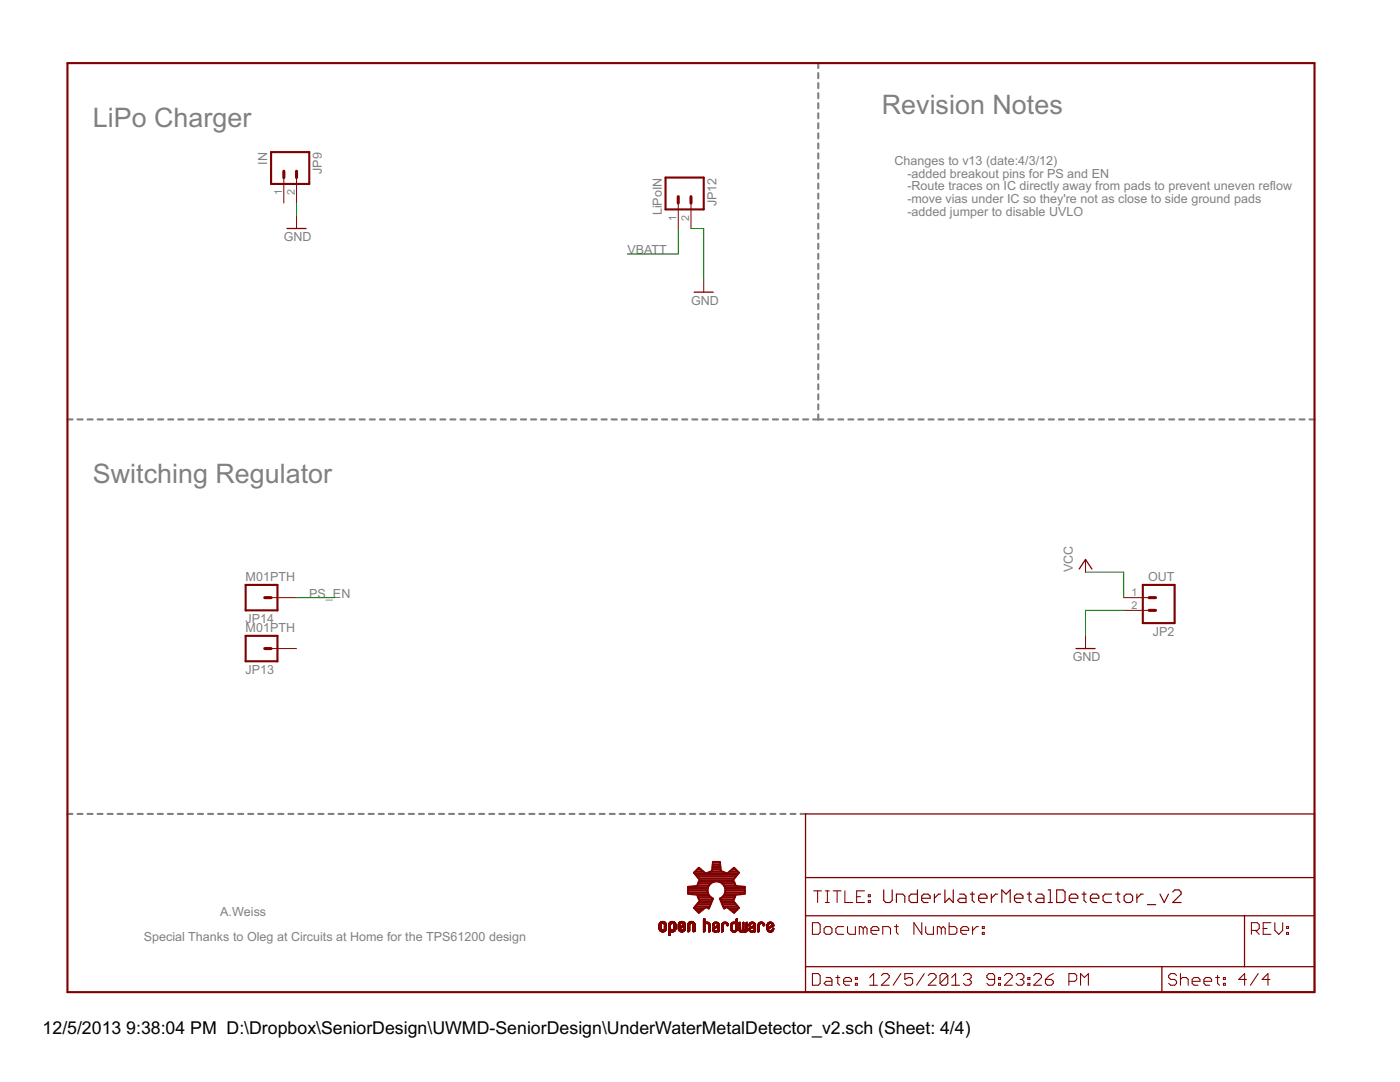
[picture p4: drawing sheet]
<svg xmlns="http://www.w3.org/2000/svg" width="279mm" height="216mm" viewBox="0 0 279 216" stroke-linecap="round" stroke-linejoin="round" font-family="sans-serif">
<g fill="none" stroke="#808080" stroke-width=".42">
<path d="M163.3 12.6v1M163.3 14.6v1M163.3 16.6v1M163.3 18.6v1M163.3 20.6v1M163.3 22.6v1M163.3 24.6v1M163.3 26.6v1M163.3 28.6v1M163.3 30.6v1M163.3 32.6v1M163.3 34.6v1"/>
<path d="M163.3 36.6v1M163.3 38.6v1M163.3 40.6v1M163.3 42.6v1M163.3 44.6v1M163.3 46.6v1M163.3 48.6v1M163.3 50.7v.9M163.3 52.6v1.1M163.3 54.7v.9M163.3 56.6v1.1M163.3 58.7v.9"/>
<path d="M163.3 60.7v1M163.3 62.7v1M163.3 64.7v1M163.3 66.7v1M163.3 68.7v1M163.3 70.7v1M163.3 72.7v1M163.3 74.7v1M163.3 76.7v1M163.3 78.7v1M13.5 83.7h1M15.5 83.7h1"/>
<path d="M17.5 83.7h1M19.5 83.7h1M21.5 83.7h1M23.5 83.7h1M25.5 83.7h1M27.5 83.7h1.1M29.5 83.7h1.1M31.6 83.7h1M33.6 83.7h1M35.6 83.7h1M37.6 83.7h1M39.6 83.7h1"/>
<path d="M41.6 83.7h1M43.6 83.7h1M45.6 83.7h1.1M47.6 83.7h1.1M49.7 83.7h1M51.7 83.7h1M53.7 83.7h1M55.7 83.7h1M57.7 83.7h1M59.7 83.7h1M61.7 83.7h1M63.7 83.7h1"/>
<path d="M65.7 83.7h1.1M67.8 83.7h1M69.8 83.7h1M71.8 83.7h1M73.8 83.7h1M75.8 83.7h1M77.8 83.7h1M79.8 83.7h1M81.9 83.7h.9M83.9 83.7h1M85.9 83.7h1M87.9 83.7h1"/>
<path d="M89.9 83.7h1M91.9 83.7h1M93.9 83.7h1M95.9 83.7h1M97.9 83.7h1M99.9 83.7h1M102 83.7h1M104 83.7h1M106 83.7h1M108 83.7h1M110 83.7h1M112 83.7h1"/>
<path d="M114 83.7h1M116 83.7h1.1M118 83.7h1.1M120.1 83.7h1M122.1 83.7h1M124.1 83.7h1M126.1 83.7h1M128.1 83.7h1M130.1 83.7h1M132.1 83.7h1M134.1 83.7h1M136.1 83.7h1.1"/>
<path d="M138.2 83.7h1M140.2 83.7h1M142.2 83.7h1M144.2 83.7h1M146.2 83.7h1M148.2 83.7h1M150.2 83.7h1M152.2 83.7h1M154.2 83.7h1.1M156.3 83.7h1M158.3 83.7h1M160.3 83.7h1"/>
<path d="M162.3 83.7h2M163.3 80.7v1M163.3 82.7v1M165.3 83.7h1M167.3 83.7h1M169.3 83.7h1M171.3 83.7h1M173.3 83.7h1M175.3 83.7h1M177.3 83.7h1M179.3 83.7h1M181.3 83.7h1"/>
<path d="M183.3 83.7h1M185.3 83.7h1M187.3 83.7h1M189.3 83.7h1M191.3 83.7h1M193.3 83.7h1M195.3 83.7h1M197.3 83.7h1M199.3 83.7h1M201.3 83.7h1M203.3 83.7h1M205.3 83.7h1"/>
<path d="M207.3 83.7h1M209.3 83.7h1M211.3 83.7h1M213.3 83.7h1M215.3 83.7h1M217.3 83.7h1M219.3 83.7h1M221.3 83.7h1M223.3 83.7h1M225.3 83.7h1M227.3 83.7h1M229.3 83.7h1"/>
<path d="M231.3 83.7h1M233.3 83.7h1M235.3 83.7h1M237.3 83.7h1M239.3 83.7h1M241.3 83.7h1M243.3 83.7h1M245.3 83.7h1M247.3 83.7h1M249.3 83.7h1M251.3 83.7h1M253.3 83.7h1"/>
<path d="M255.3 83.7h1M257.3 83.7h1M259.4 83.7h.9M261.3 83.7h1M13.5 162.4h1M15.5 162.4h1M17.5 162.4h1M19.5 162.4h1M21.5 162.4h1M23.5 162.4h1M25.5 162.4h1M27.5 162.4h1"/>
<path d="M29.5 162.4h1M31.5 162.4h1M33.5 162.4h1M35.5 162.4h1M37.5 162.4h1M39.5 162.4h1M41.5 162.4h1M43.5 162.4h1M45.5 162.4h1M47.5 162.4h1M49.5 162.4h1M51.5 162.4h1"/>
<path d="M53.6 162.4h.9M55.5 162.4h1.1M57.6 162.4h.9M59.6 162.4h1M61.6 162.4h1M63.6 162.4h1M65.6 162.4h1M67.6 162.4h1M69.6 162.4h1M71.6 162.4h1M73.6 162.4h1M75.6 162.4h1"/>
<path d="M77.6 162.4h1M79.6 162.4h1M81.6 162.4h1M83.6 162.4h1M85.6 162.4h1M87.6 162.4h1M89.6 162.4h1M91.6 162.4h1M93.6 162.4h1M95.6 162.4h1M97.6 162.4h1M99.6 162.4h1"/>
<path d="M101.6 162.4h1M103.7 162.4h.9M105.6 162.4h1.1M107.7 162.4h.9M109.7 162.4h1M111.7 162.4h1M113.7 162.4h1M115.7 162.4h1M117.7 162.4h1M119.7 162.4h1M121.7 162.4h1M123.7 162.4h1"/>
<path d="M125.7 162.4h1M127.7 162.4h1M129.7 162.4h1M131.7 162.4h1M133.7 162.4h1M135.7 162.4h1M137.7 162.4h1M139.7 162.4h1M141.7 162.4h1M143.7 162.4h1M145.7 162.4h1M147.7 162.4h1"/>
<path d="M149.7 162.4h1M151.7 162.4h1M153.8 162.4h.9M155.7 162.4h1.1M157.8 162.4h.9M159.8 162.4h1"/>
</g>
<path d="M13.5 12.6h248.8v185.4h-248.8zM54.1 30.4h7.6v6.3h-7.6zM132.8 35.4h7.6v6.4h-7.6zM49 116.7h6.4v5.1h-6.4zM228.1 116.7h6.3v7.6h-6.3zM49 126.9h6.4v5.1h-6.4z" fill="none" stroke="#800000" stroke-width=".42"/>
<path d="M57.3 45.6h3.8M138.5 58.3h3.8M215.4 113.5l1.2-1.9 1.3 1.9M214.7 129.4h3.8M160.8 162.4h101.5v35.6h-101.5zM160.8 175.1h101.5M160.8 182.7h101.5M160.8 192.9h101.5M231.9 192.9v5.1M248.4 182.7v10.2" fill="none" stroke="#800000" stroke-width=".25"/>
<g fill="none" stroke="#800000" stroke-width=".21">
<path d="M162.4 177.8h1.5M163.2 177.8v2.3M164.7 177.8h.8M165.1 177.8v2.3M166.3 177.8h1.6M167.1 177.8v2.3M168.6 177.8v2.3h1.6M171 178.9h.7M172.5 177.8h-1.5v2.3h1.5M173.3 179.7h.4v.4h-.4zM173.3 178.5h.4v.4h-.4zM162.1 184.1h1.2l.4 .4v1.6l-.4 .3h-1.2z"/>
<path d="M162.1 194.3h1.2l.4 .3v1.6l-.4 .4h-1.2zM164.5 185.3l.4-.4h.8l.3 .4v.8l-.3 .3h-.8l-.4-.3zM164.7 180.1h.8M164.9 195.1h.8l.3 .3v1.2h-1.1l-.4-.4 .4-.4h1.1M166.8 195.1h.8M167.2 194.6v1.6l.4 .4M168.4 195.8h1.5v-.4l-.4-.3h-.7l-.4 .3v.8l.4 .4h.7M168.4 184.9h-1.2l-.4 .4v.8l.4 .3h1.2M169.1 184.9v1.2l.4 .3h1.2v-1.5M170.7 196.2h.4v.4h-.4zM170.7 195.1h.4v.3h-.4zM172.3 185.3l-.4-.4h-.4v1.5"/>
<path d="M172.3 185.3v1.1M172.3 185.3l.4-.4 .3 .4v1.1M173.6 196.6h1.5M173.6 195.1l.7-.8v2.3M173.8 185.7h1.6v-.4l-.4-.4h-.8l-.4 .4v.8l.4 .3h.8M175.9 194.6l.4-.3h.8l.4 .3v.5l-1.6 1.5h1.6M176.2 186.4v-1.5h1.1l.4 .4v1.1M178.5 184.9h.8M178.9 184.5v1.6l.4 .3M179.8 194.3l-1.6 2.3M182.1 194.3h-1.5v1.1l.8-.3h.3l.4 .3v.8l-.4 .4h-.7l-.4-.4M184 184.1v2.3l-1.6-2.3v2.3"/>
<path d="M184.5 194.3l-1.6 2.3M184.7 184.9v1.2l.4 .3h1.2v-1.5M185.3 194.6l.4-.3h.7l.4 .3v.5l-1.5 1.5h1.5M187.9 185.3l-.4-.4h-.4v1.5M187.9 185.3v1.1M187.9 185.3l.4-.4 .3 .4v1.1M189.1 194.6v1.6l-.3 .4h-.8l-.4-.4M189.1 194.6l-.3-.3h-.8l-.4 .3v1.6M189.1 194.6l-1.5 1.6M189.4 184.1v2.3h1.2l.4-.3v-.8l-.4-.4h-1.2M189.9 196.6h1.6M189.9 195.1l.8-.8v2.3"/>
<path d="M191.7 185.7h1.6v-.4l-.4-.4h-.7l-.5 .4v.8l.5 .3h.7M192.3 194.6l.4-.3h.7l.4 .3v.5l-.4 .3M193 195.4h.4M193.4 195.4l.4 .4v.4l-.4 .4h-.7l-.4-.4M194.1 184.9v1.5M195.3 184.9h-.4l-.8 .8M196 186.1h.4v.3h-.4zM196 184.9h.4v.4h-.4zM198.5 195.4h-1.2l-.3-.3v-.5l.3-.3h.8l.4 .3v1.6l-.4 .4h-.8l-.3-.4M199.3 196.2h.4v.4h-.4zM199.3 195.1h.4v.3h-.4zM200.4 194.6l.5-.3h.7l.4 .3v.5l-1.6 1.5h1.6"/>
<path d="M202.8 194.6l.4-.3h.8l.3 .3v.5l-.3 .3M203.6 195.4h.4M204 195.4l.3 .4v.4l-.3 .4h-.8l-.4-.4M205.1 196.2h.4v.4h-.4zM205.1 195.1h.4v.3h-.4zM206.3 194.6l.4-.3h.8l.4 .3v.5l-1.6 1.5h1.6M208.6 195.4h1.2l.4 .4v.4l-.4 .4h-.8l-.4-.4zM210.2 194.3l-.8 .3-.8 .8M213.3 195.8h1.2l.4-.4v-.8l-.4-.3h-1.2v2.3M215.6 196.6v-2.3l.8 .8 .8-.8v2.3M234.8 194.6l-.4-.3h-.8l-.4 .3v.5l.4 .3h.8l.4 .4v.4l-.4 .4h-.8l-.4-.4M235.6 195.4l.4-.3h.7l.4 .3v1.2"/>
<path d="M235.6 194.3v2.3M237.9 195.8h1.6v-.4l-.4-.3h-.8l-.4 .3v.8l.4 .4h.8M240.3 195.8h1.5v-.4l-.4-.3h-.8l-.3 .3v.8l.3 .4h.8M242.6 195.1h.8M243 194.6v1.6l.4 .4M244.2 196.2h.3v.4h-.3zM244.2 195.1h.3v.3h-.3zM248.8 195.4h-1.6l1.2-1.1v2.3M249.7 185.7h1.2l.4-.4v-.8l-.4-.4h-1.2v2.3M250.5 185.7l.8 .7M251.1 194.3l-1.5 2.3M252.1 185.3h.8"/>
<path d="M253.4 195.4h-1.5l1.1-1.1v2.3M253.6 184.1h-1.5v2.3h1.5M254.4 184.1v1.6l.8 .7 .8-.7v-1.6M256.8 186.1h.4v.3h-.4zM256.8 184.9h.4v.4h-.4z"/>
</g>
<g fill="none" stroke="#800000" stroke-width=".23">
<path d="M176.4 177.6v2.1l.4 .4h.8l.5-.4v-2.1M183.1 177.6v2.5h-1.3l-.4-.4v-.9l.4-.4h1.3M183.9 179.2h1.7v-.4l-.4-.4h-.8l-.5 .4v.9l.5 .4h.8M186.5 178.4v1.7M187.7 178.4h-.4l-.8 .8M188.6 177.6v2.5l.8-.9 .8 .9v-2.5M191.5 178.4h.9l.4 .4v1.3h-1.3l-.4-.4 .4-.5h1.3M193.6 178.4h.9M194 178v1.7l.5 .4M195.3 179.2h1.7v-.4l-.4-.4h-.9l-.4 .4v.9l.4 .4h.9M197.8 178.4v1.7M199.1 178.4h-.4l-.9 .8"/>
<path d="M202.5 179.2h1.7v-.4l-.5-.4h-.8l-.4 .4v.9l.4 .4h.8M205 178.4h.8M205.4 178v1.7l.4 .4M207.1 178.4h.8l.4 .4v1.3h-1.2l-.4-.4 .4-.5h1.2M209.2 177.6h.4v2.5M210.9 177.6h1.2l.5 .4v1.7l-.5 .4h-1.2zM213.4 179.2h1.7v-.4l-.4-.4h-.9l-.4 .4v.9l.4 .4h.9M215.9 178.4h.9M216.3 178v1.7l.5 .4M217.6 179.2h1.7v-.4l-.4-.4h-.9l-.4 .4v.9l.4 .4h.9M221.8 178.4h-1.2l-.5 .4v.9l.5 .4h1.2M222.7 178.4h.8"/>
<path d="M223.1 178v1.7l.4 .4M224.3 178.8l.5-.4h.8l.4 .4v.9l-.4 .4h-.8l-.5-.4zM226.9 178.4v1.7M228.1 178.4h-.4l-.8 .8M231.5 178.4l.8 1.7 .9-1.7M234 178l.5-.4h.8l.4 .4v.4l-1.7 1.7h1.7M178.9 180.1v-1.7h1.2l.5 .4v1.3M199.9 180.1v-2.5l.9 .8 .8-.8v2.5M209.2 180.1h.8M229 180.5h1.7"/>
</g>
<path d="M56.6 34.2v1.2M59.2 34.2v1.2M135.4 39.2v1.3M137.9 39.2v1.3M52.8 119.3h1.3M229.3 119.3h1.3M52.8 129.4h1.3M229.3 121.8h1.3" fill="none" stroke="#800000" stroke-width=".61"/>
<g fill="none" stroke="#800000" stroke-width=".2">
<path d="M56.6 35.4v5.1M59.2 35.4v5.1M59.2 43.1v2.5M135.4 40.5v5.1M137.9 40.5v5.1M140.4 55.8v2.5M54.1 119.3h5.1M216.6 111.6v2.6M224.3 119.3h5M54.1 129.4h5.1M216.6 126.9v2.5M224.3 121.8h5"/>
<path d="M131.5 185.3h.5M131.5 185.3h.4M131.5 185.2h.4M131.5 185.1h.4M131.5 185h.4M131.5 184.9h.4M131.5 184.8h.4M131.5 184.7h.4M131.5 184.6h.4M131.5 184.5h.4M131.6 185.4l.4 .1M131.6 185.4h.4"/>
<path d="M131.6 185.5l.6 .1M131.6 185.5h.5M131.6 185.6h1.3M131.6 184.2h1.3M131.7 185.7h1.1M131.7 184.1h1.1M131.7 185.8h1.1M131.8 184h.9M131.8 185.8h.9M131.9 185.9h.7M131.9 183.9h.7M131.9 184.5h-.4"/>
<path d="M132 184.4l-.5 .1M132 184.4h-.4M132 185.9h.5M132 184.3l-.4 .1M132 183.9h.5M132.1 184.3h-.5M132.4 184.3h.6M132.5 185.5h.5M132.5 184.3h.5M132.5 184.4h.5M132.6 184.4h.4M132.6 185.3h.4"/>
<path d="M132.6 185.2h.4M132.6 185.1h.4M132.6 185h.4M132.6 184.9h.4M132.6 184.8h.4M132.6 184.7h.4M132.6 184.6h.4M132.6 184.5h.4M132.8 185.7l-1.1 .1M132.9 185.6l-1.3 .1M132.9 185.5l-.5 .1M132.9 184.3h-1.3"/>
<path d="M133 185.5h-.6M133 185.4h-.5M133.4 186.5h.4M133.4 186.4h.4M133.4 186.3h.4M133.4 186.2h.4M133.4 186.1h.4M133.4 186h.4M133.4 185.7h1.4M133.4 185.6h1.4M133.4 185.5l.7 .1M133.4 185.5h.6"/>
<path d="M133.4 185.4l.5 .1M133.4 185.4h.5M133.4 185.3h.4M133.4 185.2h.4M133.4 185.1h.4M133.4 185h.4M133.4 184.9h.4M133.4 184.8h.4M133.4 184.7h.4M133.4 184.6h.4M133.4 184.5h.4M133.5 184.3h.4"/>
<path d="M133.5 184.2h1.3M133.6 184.2h1.2M133.6 184.1h1.2M133.6 186.6h-.1M133.6 184.1h1.1M133.7 184h1M133.8 186.6h-.4M133.8 184h.8M133.8 183.9h.7M133.8 184.5h-.4M133.9 184.4l-.5 .1M133.9 184.4h-.5"/>
<path d="M134 183.9h.4M134 184.3h-.5M134.3 185.6h.5M134.3 184.3h.6M134.4 185.9l-1 .1M134.4 185.5h.5M134.4 184.3h.5M134.5 184.4h.4M134.5 185.4h.4M134.5 185.3h.4M134.5 185.2h.4M134.5 185.1h.4"/>
<path d="M134.5 185h.4M134.5 184.9h.4M134.5 184.8h.4M134.5 184.7h.4M134.5 184.6h.4M134.5 184.5h.4M134.6 185.9h-1.2M134.6 185.8l-1.2 .1M134.7 185.8h-1.3M134.7 185.7l-1.3 .1M134.8 185.6l-1.4 .1M134.8 184.2l-1.3 .1"/>
<path d="M134.9 185.5h-.6M134.9 185.4h-.4M135.4 185.4h.4M135.4 185.3h.4M135.4 185.3h.3M135.4 184.8h1.4M135.4 184.7l.3 .1M135.4 184.7h.3M135.4 184.6h.3M135.4 184.4h.4M135.4 185.5h.5M135.4 185.4l.4 .1"/>
<path d="M135.4 185.5l.6 .1M135.4 185.6h1.3M135.4 184.2h1.3M135.5 184.2h1.2M135.5 185.7h1.2M135.5 184.1h1.2M135.5 185.7h1.1M135.6 184.1h1M135.6 185.8h1M135.6 184h1M135.7 185.8h.8M135.7 184h.8"/>
<path d="M135.7 185.9h.7M135.7 183.9h.7M135.7 184.5l-.3 .1M135.8 184.5h-.4M135.8 184.4h-.4M135.8 185.9h.5M135.8 185.2l-.4 .1M135.8 184.8h1M135.8 184.3l-.4 .1M135.9 183.9h.4M135.9 185.2h-.5M135.9 184.3h-.5"/>
<path d="M136 184.7h.8M136 185.1l-.6 .1M136.1 185.1h-.7M136.1 184.7h.7M136.2 185.6h.5M136.2 184.6h.6M136.2 185l-.8 .1M136.2 184.3h.6M136.3 184.6h.5M136.3 184.3l.5 .1M136.3 184.4h.5M136.4 185h-1"/>
<path d="M136.4 185.4h.4M136.4 184.5h.4M136.4 184.4h.4M136.4 185.3h.4M136.4 185.2h.4M136.5 185.2h.3M136.5 184.9l-1.1 .1M136.5 185.1h.3M136.6 184.9h-1.2M136.7 184.8l-1.3 .1M136.7 185.1h.1M136.8 184.3h-1.4"/>
<path d="M136.8 185.5h-.6M136.8 185.4l-.5 .1M137.2 185.9h.4M137.2 185.7h.4M137.2 185.6h.4M137.2 185.5h.4M137.2 185.4h.4M137.2 185.3h.4M137.2 185.2h.4M137.2 185.1h.4M137.2 185h.4M137.2 184.9h.4"/>
<path d="M137.2 184.8h.4M137.2 184.7h.4M137.2 184.6h.4M137.2 184.5h.4M137.3 185.9h.1M137.4 184.2h1.2M137.4 184.1h1.2M137.5 184.1h1M137.5 184h1M137.6 184h.8M137.6 185.8l-.4 .1M137.6 185.8h-.4"/>
<path d="M137.6 183.9h.7M137.7 184.4l-.4 .1M137.7 184.4h-.4M137.8 184.3l-.5 .1M137.8 183.9h.4M137.8 184.3h-.5M138.2 184.3h.5M138.2 184.3l.5 .1M138.3 184.4h.4M138.3 185.9h.3M138.3 185.8h.4M138.3 185.7h.4"/>
<path d="M138.3 185.6h.4M138.3 185.5h.4M138.3 185.4h.4M138.3 185.3h.4M138.3 185.2h.4M138.3 185.1h.4M138.3 185h.4M138.3 184.9h.4M138.3 184.8h.4M138.3 184.7h.4M138.3 184.6h.4M138.3 184.5h.4"/>
<path d="M138.3 185.9h.2M138.7 184.3h-1.4M138.7 185.8l-.4 .1M140.4 185.8h.3M140.4 185.7h.3M140.4 185.6h.3M140.4 185.5h.3M140.4 185.4h.3M140.4 185.3h.3M140.4 185.2h.3M140.4 185.1h.3M140.4 185h.3"/>
<path d="M140.4 184.9h.3M140.4 184.8h.3M140.4 184.7h.3M140.4 184.6h.3M140.4 184.5h.3M140.4 184.2h1.2M140.4 184.1l1.1 .1M140.4 184.1h1.1M140.4 184l1 .1M140.4 184h.3M140.4 183.9h.3M140.4 183.8h.3"/>
<path d="M140.4 183.7h.3M140.4 183.6h.3M140.4 183.5h.3M140.4 183.4h.3M140.5 183.3h.2M140.6 185.9l-.2 .1M140.7 185.9h-.3M140.7 185.8h-.3M140.7 184.5l-.3 .1M140.7 184.4l-.3 .1M140.8 184.4h-.4M140.8 184h.5"/>
<path d="M140.8 184.3l-.4 .1M140.9 184.3h-.5M141.2 184.3h.4M141.3 184.3l.4 .1M141.3 184.4h.4M141.4 184.4h.3M141.4 184.5h.3M141.4 184.5l.3 .1M141.5 185.8h.2M141.5 185.7h.2M141.5 185.6h.2M141.5 185.5h.2"/>
<path d="M141.5 185.4h.2M141.5 185.3h.2M141.5 185.2h.2M141.5 185.1h.2M141.5 185h.2M141.5 184.9h.2M141.5 184.8h.2M141.5 184.7h.2M141.5 184.6h.2M141.5 186h.1M141.6 184.3h-1.2M141.6 185.9l-.1 .1"/>
<path d="M141.7 185.9h-.2M141.7 185.8h-.2M142.2 185.6h.3M142.2 185.5h.3M142.2 185.4h.3M142.2 184.6h.3M142.2 185.7h.8M142.2 185.6l.4 .1M142.2 184.8h.1M142.2 184.5h.3M142.2 184.4h.3M142.3 185.7h.7"/>
<path d="M142.3 184.4h.3M142.3 185.8h.8M142.3 184.3h1.1M142.4 185.9h.7M142.4 184.7l-.2 .1M142.4 184.2h1M142.4 185h1.2M142.5 184.7h-.3M142.5 184.1h.8M142.5 185.9h.6M142.5 184.5l-.3 .1M142.5 185.4h-.3"/>
<path d="M142.5 185.3l-.3 .1M142.5 184.1h.7M142.6 185.3h-.4M142.6 185h1M142.6 186h.4M142.6 184.4h-.4M142.6 184h.5M142.7 185.2l-.5 .1M142.7 184.9h.9M142.8 186h.1M142.8 184.3h-.5M142.8 185.2h-.6"/>
<path d="M142.8 184.9h.8M142.9 184.8h.7M142.9 185.1l-.6 .1M143 184.3h.5M143 184.8h.6M143 185.1h-.7M143.1 184.3l.4 .1M143.1 184.4h.4M143.2 185l-.8 .1M143.2 184.7h.4M143.2 184.4h.3M143.2 184.5h.4"/>
<path d="M143.2 185.1h.4M143.2 185h.4M143.3 185.8h.3M143.3 185.7h.3M143.3 185.6h.3M143.3 185.5h.3M143.3 185.4h.3M143.3 185.3h.3M143.3 185.2h.3M143.3 185.1h.3M143.3 184.6h.3M143.4 185.9h-.1"/>
<path d="M143.6 185.9h-.3M144 185.8h.3M144 185.7h.3M144 185.6h.3M144 185.5h.3M144 185.4h.3M144 185.3h.3M144 185.2h.3M144 185.1h.3M144 185h.3M144 184.9h.3M144 184.8h.3"/>
<path d="M144 184.7h.3M144 184.6h.3M144 184.5h.3M144 186h.1M144.2 184.2h1M144.2 185.9l-.2 .1M144.3 184.1h.8M144.3 185.9h-.3M144.3 184.6h-.3M144.3 184.5h-.3M144.3 184.1h.7M144.4 184.4l-.4 .1"/>
<path d="M144.4 184.4h-.4M144.4 184h.5M144.5 184.3l-.4 .1M144.6 184.3h-.5M144.8 184.3h.5M144.9 184.3l.4 .1M144.9 184.4h.4M145 184.5h.4M145 184.4h.3M145.1 184.5h.3M145.1 184.7h.2M145.1 184.7h.1"/>
<path d="M145.2 184.3h-1.1M145.4 184.6l-.3 .1M145.4 184.6h-.3M145.8 185.3h.3M145.8 185.2h.3M145.8 185.1h.3M145.8 185h.3M145.8 184.9h.3M145.8 184.8h.3M145.8 184.7h.3M145.8 185.4l.3 .1M145.8 185.4h.3"/>
<path d="M145.8 184.6h.3M145.8 185.5l.4 .1M145.8 185.5h.4M145.9 185.6h.3M145.9 185.6l.4 .1M145.9 185.7h1.2M145.9 185.7h1.1M146 185.8h1M146 184.2h1.2M146.1 184.1h1.1M146.1 185.9h.8M146.1 184.6h-.3"/>
<path d="M146.2 185.9h.6M146.2 184.5h-.4M146.2 184.1h1M146.2 184.4l-.4 .1M146.2 184.4h-.3M146.2 184h.5M146.3 186h.4M146.3 184.3l-.4 .1M146.4 184.3h-.5M146.4 186h.1M146.5 186h.1M146.6 184.3h.6"/>
<path d="M146.7 184.3h.5M146.8 185.6h.3M146.8 184.4h.4M146.9 185.5h.3M146.9 184.5h.3M146.9 185.4h.3M146.9 185.3h.3M146.9 185.2h.3M146.9 185.1h.3M146.9 185h.3M146.9 184.9h.3M146.9 184.8h.3"/>
<path d="M146.9 184.7h.3M146.9 184.6h.3M146.9 184h.3M146.9 183.9h.3M146.9 183.8h.3M146.9 183.7h.3M146.9 183.6h.3M146.9 183.5h.3M146.9 183.4h.3M147 183.4h.2M147 183.3h.2M147.1 185.7h-.4"/>
<path d="M147.2 185.5l-.4 .1M147.2 185.5h-.4M147.2 184.3h-1.3M147.5 185.6l.3 .1M147.5 185.6h.3M147.5 185.5h.3M147.5 185.4h.2M147.5 185.3h.2M147.5 185.2h.2M147.5 185.1h.2M147.5 185h.2M147.5 184.9h.2"/>
<path d="M147.5 184.8h.2M147.5 184.7h.2M147.5 184.6h.2M147.5 184.5h.2M147.5 184.4h.2M147.5 184.3h.2M147.5 184.2h.2M147.5 184.1h.2M147.5 185.7h1.6M147.5 185.8h1.6M147.6 185.8h1.4M147.6 185.9h1.4"/>
<path d="M147.6 184h.1M147.7 185.9h.5M147.8 186h.3M148 186h.1M148.1 185.7h.4M148.1 185.6h.4M148.1 185.5h.4M148.1 185.5h.3M148.1 185.4h.3M148.1 185.3h.3M148.1 185.2h.3M148.1 185.1h.3"/>
<path d="M148.2 185.3h.2M148.2 185.1h.2M148.2 185h.2M148.2 184.9h.2M148.2 184.8h.2M148.2 184.7h.2M148.2 184.6h.2M148.2 184.5h.2M148.2 184.4h.2M148.2 184.3h.2M148.2 184.2h.2M148.2 184.1h.2"/>
<path d="M148.3 184.1h.1M148.3 184h.1M148.4 185.9h.5M148.5 186h.3M148.8 185.7h.3M148.8 185.6h.3M148.8 185.5h.3M148.9 185.4h.2M148.9 185.3h.2M148.9 185.2h.2M148.9 185.1h.2M148.9 185h.2"/>
<path d="M148.9 184.9h.2M148.9 184.8h.2M148.9 184.7h.2M148.9 184.6h.2M148.9 184.5h.2M148.9 184.4h.2M148.9 184.3h.2M148.9 184.2h.2M148.9 184.1h.2M149 184h.1M149.4 185.6h.4M149.4 185.5h.4"/>
<path d="M149.4 185.4h.4M149.4 184.6h.3M149.4 184.6h.4M149.5 185.6l.4 .1M149.5 184.8h.1M149.5 184.5h.3M149.5 185.7h.8M149.5 185.7l.8 .1M149.5 185.8h.8M149.6 184.3h1.1M149.6 185.8l.7 .1M149.6 184.7l-.2 .1"/>
<path d="M149.6 184.2h1M149.6 185.9h.7M149.7 184.1h.9M149.7 184.7h-.3M149.7 185.9h.6M149.8 184.1h.7M149.8 185.3l-.4 .1M149.8 184.4l-.3 .1M149.8 185h1M149.8 185.3h-.4M149.9 186h.4M149.9 184.4h-.4"/>
<path d="M149.9 184h.5M149.9 184.3l-.4 .1M150 185.2l-.5 .1M150 184.9h.8M150 184.3h-.5M150 185.2h-.5M150.1 184.9h.7M150.1 184.8h.7M150.2 185.1l-.7 .1M150.2 184.3h.5M150.3 184.8h.5M150.3 185.1h-.7"/>
<path d="M150.3 184.3l.4 .1M150.4 184.4h.4M150.4 185l-.8 .1M150.4 184.7h.4M150.5 184.4h.3M150.5 184.5h.3M150.5 185.8h.3M150.5 185.7h.3M150.5 185.6h.3M150.5 185.5h.3M150.5 185.4h.3M150.5 185.3h.3"/>
<path d="M150.5 185.2h.3M150.5 185.1h.3M150.5 185h.3M150.5 184.6h.3M150.5 186h.1M150.7 185.9h-.2M150.8 185.9h-.3M150.8 185.8l-.3 .1M150.8 185h-1.1M151.3 185.8h.2M151.3 185.7h.2M151.3 185.6h.2"/>
<path d="M151.3 185.5h.2M151.3 185.4h.2M151.3 185.3h.2M151.3 185.2h.2M151.3 185.1h.2M151.3 185h.2M151.3 184.9h.2M151.3 184.8h.2M151.3 184.7h.2M151.3 184.6h.2M151.3 184.4h.3M151.3 186h.1"/>
<path d="M151.4 185.9l-.1 .1M151.4 184.2h1M151.5 184.1h.9M151.5 185.9h-.2M151.6 184.5l-.3 .1M151.6 184.5h-.3M151.6 184.1h.7M151.7 184h.5M151.7 184.4h-.4M151.7 184.3l-.4 .1M151.8 184.3h-.5M152 184.3h.5"/>
<path d="M152.2 184.3h.3M152.2 184.4h.4M152.3 184.4l.3 .1M152.3 184.5h.3M152.3 184.6h.3M152.3 184.7h.2M152.5 184.3h-1.1M152.6 184.7h-.3M153.1 185.4h.3M153.1 185.3h.3M153.1 184.9h1.1M153.1 184.9h.3"/>
<path d="M153.1 184.8h.3M153.1 184.7h.3M153.1 184.6h.3M153.1 185.5l.4 .1M153.1 185.5h.3M153.1 184.4h.3M153.1 185.6h.4M153.1 185.6l.5 .1M153.2 185.7h1.1M153.2 184.3h1.1M153.2 185.8h1M153.2 184.2h1.1"/>
<path d="M153.3 184.2h.9M153.3 185.8h.9M153.3 184.1h.9M153.3 185.9h.9M153.4 184.5h-.3M153.4 184.1h.7M153.4 185.9h.7M153.5 184.4h-.4M153.5 184h.5M153.5 184.3l-.4 .1M153.6 186h.4M153.6 185.2l-.5 .1"/>
<path d="M153.6 185.2h-.5M153.6 184.3h-.5M153.7 186h.1M153.7 184.8h.7M153.8 185.1l-.7 .1M153.8 184.8h.6M153.8 184.3h.5M153.9 185.1h-.8M154 185l-.9 .1M154 184.7h.4M154 184.3l.4 .1M154 184.4h.4"/>
<path d="M154.1 185.5h.3M154.1 185h-1M154.1 184.4h.3M154.1 184.7h.3M154.1 184.5h.3M154.1 184.6h.3M154.2 185.3h.2M154.3 185.2h.1M154.3 184.9h-.8M154.3 185.6l-.4 .1M154.4 185.6h-.4M154.4 184.8l-.8 .1"/>
<path d="M154.4 185.5h-.3M154.4 185.4h-.3"/>
</g>
<g fill="none" stroke="#800000" stroke-width=".38">
<path d="M137.3 178.1h3.9M137.3 177.7h3.9M137.3 177.4h3.9M137.3 177h4M138 178.4h3.4M138.6 174.2h2.2M138.7 173.9h1.7M138.8 174.6h8.3M139.1 173.5h.8M139.1 174.9h7.8M139.2 176.7h2.3M139.2 178.8h2.4"/>
<path d="M139.3 176.3h2.5M139.3 179.1h2.7M139.4 175.3h7.2M139.4 176h3M139.4 173.2h.1M139.5 179.5h2.7M139.6 179.8h2.5M139.6 175.6h6.7M141.1 174.2h3.8M141.2 177.4v.5l.4 .9M141.8 176.3l-.6 1.1M141.8 176.3a1.8 1.8 0 0 1 3 1.1"/>
<path d="M141.9 173.9h2.1M142.1 173.5h1.7M142.2 173.2h1.6M142.2 172.8h1.6M142.2 172.5h1.5M142.3 172.1h1.4M143.6 176h2.9M143.7 179.5h2.8M143.9 179.8h2.5M144 179.1h2.6M144.2 176.3h2.5M144.4 178.8h2.3"/>
<path d="M144.5 176.7h2.3M144.6 178.4h3.4M144.7 177h4M144.7 178.1h4M144.7 177.4h4M144.8 177.4l-.1 .6-.3 .8M144.8 177.7h3.9M145.2 174.2h2.2M145.6 173.9h1.6M146 173.5h.9M146.5 173.2h.1M146.5 176l.3 .8 1.9 .2v1.4l-1.9 .1-.5 1.2 1.2 1.5-1 1-1.4-1.2-.6 .3-.8-2 .7-.5"/>
<path d="M146.5 176l-.2-.4 1.2-1.5-1-1-1.4 1.2-1.2-.5-.2-1.8h-1.4l-.2 1.8-1.2 .5-1.4-1.2-1 1 1.2 1.5-.6 1.2-1.8 .2v1.4l1.8 .1 .6 1.2-1.2 1.5 1 1 1.4-1.2 .6 .3 .8-2-.7-.5M138.5 181.2h2.1M138.7 180.9h2.9M138.9 181.6h1.3M139 180.5h2.8M139.2 181.9h.6M139.3 180.2h2.6M141.3 181.2h.2M144 180.2h2.7M144.2 180.5h2.7M144.3 180.9h2.9M144.5 181.2h.2"/>
<path d="M145.3 181.2h2.1M145.8 181.6h1.3M146.2 181.9h.5"/>
</g>
<path d="M59.2 40.5v2.6M135.4 45.6v5.1h-10.2M137.9 45.6h2.5v10.2M59.2 119.3h7.6M216.6 114.2h7.7v5.1M224.3 121.8h-7.7v5.1" fill="none" stroke="#008000" stroke-width=".2"/>
<g font-size="6" fill="#808080">
<text x="176" y="22.7">Revision Notes</text>
<text x="18.5" y="25.3">LiPo Charger</text>
<text x="18.5" y="96.4">Switching Regulator</text>
</g>
<g font-size="4">
<text x="8.5" y="206.4">12/5/2013</text>
<text x="25.2" y="206.4">9:38:04 PM D:\Dropbox\SeniorDesign\UWMD-SeniorDesign\UnderWaterMetalDetector_v2.sch (Sheet: 4/4)</text>
</g>
<g font-size="2.8" fill="#808080">
<text x="53.3" y="32.9" transform="rotate(-90 53.3 32.9)">IN</text>
<text x="64.3" y="34.7" transform="rotate(-90 64.3 34.7)">JP9</text>
<text x="178.5" y="32.9">Changes to v13 (date:4/3/12)</text>
<text x="181.1" y="35.4">-added breakout pins for PS and EN</text>
<text x="143" y="41.2" transform="rotate(-90 143 41.2)">JP12</text>
<text x="181.1" y="38">-Route traces on IC directly away from pads to prevent uneven reflow</text>
<text x="181.1" y="40.5">-move vias under IC so they're not as close to side ground pads</text>
<text x="132.1" y="43" transform="rotate(-90 132.1 43)">LiPoIN</text>
<text x="181.1" y="43.1">-added jumper to disable UVLO</text>
<text x="56.6" y="48.1">GND</text>
<text x="125.2" y="50.7">VBATT</text>
<text x="137.9" y="60.8">GND</text>
<text x="49" y="115.9">M01PTH</text>
<text x="61.7" y="119.2">PS_EN</text>
<text x="214.1" y="114.2" transform="rotate(-90 214.1 114.2)">VCC</text>
<text x="229.1" y="115.9">OUT</text>
<text x="49" y="124.3">JP14</text>
<text x="49" y="126.1">M01PTH</text>
<text x="214.1" y="131.9">GND</text>
<text x="230.1" y="126.9">JP2</text>
<text x="49" y="134.5">JP13</text>
<text x="43.9" y="182.7">A.Weiss</text>
<text x="28.7" y="187.8">Special Thanks to Oleg at Circuits at Home for the TPS61200 design</text>
</g>
<g font-size="2.4" fill="#808080">
<text x="56.3" y="39" transform="rotate(-90 56.3 39)">1</text>
<text x="58.8" y="39" transform="rotate(-90 58.8 39)">2</text>
<text x="135" y="44" transform="rotate(-90 135 44)">1</text>
<text x="137.5" y="44" transform="rotate(-90 137.5 44)">2</text>
<text x="225.8" y="118.9">1</text>
<text x="225.8" y="121.4">2</text>
</g>
</svg>
